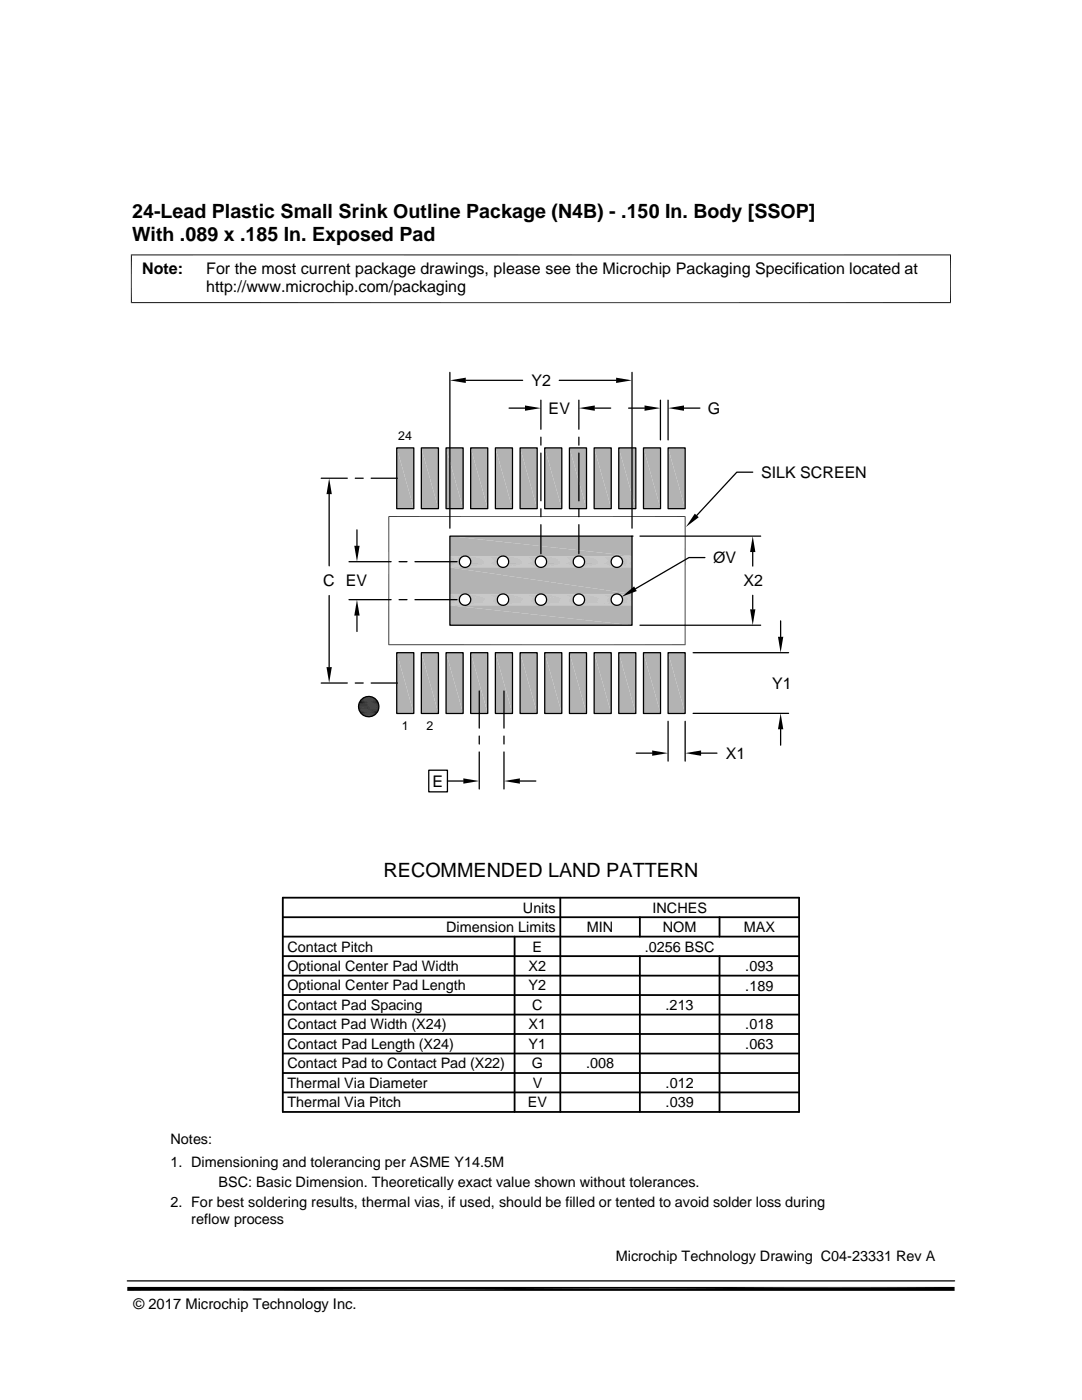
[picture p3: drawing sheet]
<svg xmlns="http://www.w3.org/2000/svg" width="216mm" height="279mm" viewBox="0 0 216 279" stroke-linecap="round" stroke-linejoin="round" font-family="sans-serif">
<g fill="#b3b3b3">
<path d="M89.8 107l36.3 4h-36.3z"/>
<path d="M89.8 107h36.3v4z"/>
</g>
<g fill="none" stroke="#b3b3b3" stroke-width=".2">
<path d="M89.8 111h2.9M89.8 111.1h2.7M89.8 111.1h2.5M89.8 111.3h2.3M89.8 111.4h2.1M92.9 111h7.4M93.1 111.1h7M93.3 111.1h6.6M93.5 111.3h6.2M93.6 111.4h5.9M93.8 111.6h5.6M100.5 111h7.3"/>
<path d="M100.7 111.1h6.9M100.9 111.1h6.5M101 111.3h6.3M101.2 111.4h5.9M101.3 111.6h5.7M108 111h7.4M108.2 111.1h7M108.4 111.1h6.6M108.6 111.3h6.2M108.8 111.4h5.9M108.9 111.6h5.7M115.6 111h7.4"/>
<path d="M115.8 111.1h7M116 111.1h6.6M116.2 111.3h6.2M116.4 111.4h5.8M116.5 111.6h5.6M123.2 111h2.9M123.4 111.1h2.7M123.6 111.1h2.5M123.8 111.3h2.3M123.9 111.4h2.2M124.1 111.6h2"/>
</g>
<path d="M89.8 111.5l1.9 .2h-1.9z" fill="#b3b3b3"/>
<path d="M89.8 111.6h2" fill="none" stroke="#b3b3b3" stroke-width=".2"/>
<g fill="#b3b3b3">
<path d="M124.1 111.7l2 .2h-1.9z"/>
<path d="M124.1 111.7h2v.2z"/>
</g>
<path d="M93.9 111.8h5.4M101.4 111.8h5.5M109 111.8h5.4M116.6 111.8h5.4" fill="none" stroke="#b3b3b3" stroke-width=".2"/>
<g fill="#b3b3b3">
<path d="M89.8 111.7l1.9 .2h-1.9z"/>
<path d="M89.8 111.7h1.9v.2z"/>
<path d="M124.2 111.9l1.9 .2h-1.9z"/>
<path d="M124.2 111.9h1.9v.2z"/>
</g>
<path d="M93.9 112h5.4M101.5 112h5.3M109.1 112h5.3M116.6 112h5.4" fill="none" stroke="#b3b3b3" stroke-width=".21"/>
<g fill="#b3b3b3">
<path d="M89.8 111.9l1.9 .2h-1.9z"/>
<path d="M89.8 111.9h1.9v.2z"/>
<path d="M124.2 112.1l1.9 .2h-1.9z"/>
<path d="M124.2 112.1h1.9v.2z"/>
</g>
<path d="M93.9 112.2h5.4M101.5 112.2h5.3M109.1 112.2h5.3M116.6 112.2h5.4" fill="none" stroke="#b3b3b3" stroke-width=".21"/>
<g fill="#b3b3b3">
<path d="M89.8 112.1l1.9 .2h-1.9z"/>
<path d="M89.8 112.1h1.9v.2z"/>
<path d="M124.2 112.3l1.9 .2h-2z"/>
<path d="M124.2 112.3h1.9v.2z"/>
</g>
<path d="M93.9 112.4h5.4M101.4 112.4h5.5M109 112.4h5.4M116.6 112.4h5.4" fill="none" stroke="#b3b3b3" stroke-width=".21"/>
<g fill="#b3b3b3">
<path d="M89.8 112.3l1.9 .2h-1.9z"/>
<path d="M89.8 112.3h1.9v.2z"/>
</g>
<path d="M124.1 112.6h2" fill="none" stroke="#b3b3b3" stroke-width=".2"/>
<path d="M124.1 112.5h2v.2z" fill="#b3b3b3"/>
<g fill="none" stroke="#b3b3b3" stroke-width=".2">
<path d="M89.8 112.6h2M89.8 112.8h2.1M89.8 112.9h2.3M89.8 113.1h2.5M89.8 113.2h2.7M89.8 113.2h2.9M92.9 113.2h7.4M93.1 113.2h7M93.3 113.1h6.6M93.5 112.9h6.2M93.6 112.8h5.9M93.8 112.6h5.6"/>
<path d="M100.5 113.2h7.3M100.7 113.2h6.9M100.9 113.1h6.5M101 112.9h6.3M101.2 112.8h5.9M101.3 112.6h5.7M108 113.2h7.4M108.2 113.2h7M108.4 113.1h6.6M108.6 112.9h6.2M108.8 112.8h5.9M108.9 112.6h5.7"/>
<path d="M115.6 113.2h7.4M115.8 113.2h7M116 113.1h6.6M116.2 112.9h6.2M116.4 112.8h5.8M116.5 112.6h5.6M123.2 113.2h2.9M123.4 113.2h2.7M123.6 113.1h2.5M123.8 112.9h2.3M123.9 112.8h2.2"/>
</g>
<g fill="#b3b3b3">
<path d="M89.8 113.2l36.3 5.3h-36.3z"/>
<path d="M89.8 113.2h36.3v5.3z"/>
</g>
<g fill="none" stroke="#b3b3b3" stroke-width=".2">
<path d="M89.8 118.6h2.9M89.8 118.6h2.7M89.8 118.7h2.5M89.8 118.8h2.3M89.8 119h2.1M92.9 118.6h7.4M93.1 118.6h7M93.3 118.7h6.6M93.5 118.8h6.2M93.6 119h5.9M93.8 119.2h5.6M100.5 118.6h7.3"/>
<path d="M100.7 118.6h6.9M100.9 118.7h6.5M101 118.8h6.3M101.2 119h5.9M101.3 119.2h5.7M108 118.6h7.4M108.2 118.6h7M108.4 118.7h6.6M108.6 118.8h6.2M108.8 119h5.9M108.9 119.2h5.7M115.6 118.6h7.4"/>
<path d="M115.8 118.6h7M116 118.7h6.6M116.2 118.8h6.2M116.4 119h5.8M116.5 119.2h5.6M123.2 118.6h2.9M123.4 118.6h2.7M123.6 118.7h2.5M123.8 118.8h2.3M123.9 119h2.2M124.1 119.2h2"/>
</g>
<path d="M89.8 119.1l1.9 .2h-1.9z" fill="#b3b3b3"/>
<path d="M89.8 119.2h2" fill="none" stroke="#b3b3b3" stroke-width=".2"/>
<g fill="#b3b3b3">
<path d="M124.1 119.3l2 .2h-1.9z"/>
<path d="M124.1 119.3h2v.2z"/>
</g>
<path d="M93.9 119.4h5.4M101.4 119.4h5.5M109 119.4h5.4M116.6 119.4h5.4" fill="none" stroke="#b3b3b3" stroke-width=".21"/>
<g fill="#b3b3b3">
<path d="M89.8 119.3l1.9 .2h-1.9z"/>
<path d="M89.8 119.3h1.9v.2z"/>
<path d="M124.2 119.5l1.9 .2h-1.9z"/>
<path d="M124.2 119.5h1.9v.2z"/>
</g>
<path d="M93.9 119.6h5.4M101.5 119.6h5.3M109.1 119.6h5.3M116.6 119.6h5.4" fill="none" stroke="#b3b3b3" stroke-width=".21"/>
<g fill="#b3b3b3">
<path d="M89.8 119.5l1.9 .2h-1.9z"/>
<path d="M89.8 119.5h1.9v.2z"/>
<path d="M124.2 119.7l1.9 .2h-1.9z"/>
<path d="M124.2 119.7h1.9v.2z"/>
</g>
<path d="M93.9 119.8h5.4M101.5 119.8h5.3M109.1 119.8h5.3M116.6 119.8h5.4" fill="none" stroke="#b3b3b3" stroke-width=".21"/>
<g fill="#b3b3b3">
<path d="M89.8 119.7l1.9 .2h-1.9z"/>
<path d="M89.8 119.7h1.9v.2z"/>
<path d="M124.2 119.9l1.9 .2h-2z"/>
<path d="M124.2 119.9h1.9v.2z"/>
</g>
<path d="M93.9 120h5.4M101.4 120h5.5M109 120h5.4M116.6 120h5.4" fill="none" stroke="#b3b3b3" stroke-width=".2"/>
<g fill="#b3b3b3">
<path d="M89.8 119.9l1.9 .2h-1.9z"/>
<path d="M89.8 119.9h1.9v.2z"/>
</g>
<path d="M124.1 120.2h2" fill="none" stroke="#b3b3b3" stroke-width=".2"/>
<path d="M124.1 120.1h2v.2z" fill="#b3b3b3"/>
<g fill="none" stroke="#b3b3b3" stroke-width=".2">
<path d="M89.8 120.2h2M89.8 120.4h2.1M89.8 120.5h2.3M89.8 120.6h2.5M89.8 120.7h2.7M89.8 120.8h2.9M92.9 120.8h7.4M93.1 120.7h7M93.3 120.6h6.6M93.5 120.5h6.2M93.6 120.4h5.9M93.8 120.2h5.6"/>
<path d="M100.5 120.8h7.3M100.7 120.7h6.9M100.9 120.6h6.5M101 120.5h6.3M101.2 120.4h5.9M101.3 120.2h5.7M108 120.8h7.4M108.2 120.7h7M108.4 120.6h6.6M108.6 120.5h6.2M108.8 120.4h5.9M108.9 120.2h5.7"/>
<path d="M115.6 120.8h7.4M115.8 120.7h7M116 120.6h6.6M116.2 120.5h6.2M116.4 120.4h5.8M116.5 120.2h5.6M123.2 120.8h2.9M123.4 120.7h2.7M123.6 120.6h2.5M123.8 120.5h2.3M123.9 120.4h2.2"/>
</g>
<g fill="#b3b3b3">
<path d="M89.8 120.8l36.3 4h-36.3z"/>
<path d="M89.8 120.8h36.3v4z"/>
<path d="M133.3 89.4l3.4 12.1h-3.4z"/>
<path d="M133.3 89.4h3.4v12.1z"/>
<path d="M128.4 89.4l3.4 12.1h-3.4z"/>
<path d="M128.4 89.4h3.4v12.1z"/>
<path d="M123.5 89.4l3.4 12.1h-3.4z"/>
<path d="M123.5 89.4h3.4v12.1z"/>
<path d="M118.6 89.4l3.4 12.1h-3.4z"/>
<path d="M118.6 89.4h3.4v12.1z"/>
<path d="M113.6 89.4l3.4 12.1h-3.4z"/>
<path d="M113.6 89.4h3.4v12.1z"/>
<path d="M108.7 89.4l3.4 12.1h-3.4z"/>
<path d="M108.7 89.4h3.4v12.1z"/>
<path d="M103.8 89.4l3.4 12.1h-3.4z"/>
<path d="M103.8 89.4h3.4v12.1z"/>
<path d="M98.8 89.4l3.5 12.1h-3.5z"/>
<path d="M98.8 89.4h3.5v12.1z"/>
<path d="M93.9 89.4l3.4 12.1h-3.4z"/>
<path d="M93.9 89.4h3.4v12.1z"/>
<path d="M89 89.4l3.4 12.1h-3.4z"/>
<path d="M89 89.4h3.4v12.1z"/>
<path d="M84.1 89.4l3.4 12.1h-3.4z"/>
<path d="M84.1 89.4h3.4v12.1z"/>
<path d="M79.2 89.4l3.4 12.1h-3.4z"/>
<path d="M79.2 89.4h3.4v12.1z"/>
<path d="M133.3 130.3l3.4 12.1h-3.4z"/>
<path d="M133.3 130.3h3.4v12.1z"/>
<path d="M128.4 130.3l3.4 12.1h-3.4z"/>
<path d="M128.4 130.3h3.4v12.1z"/>
<path d="M123.5 130.3l3.4 12.1h-3.4z"/>
<path d="M123.5 130.3h3.4v12.1z"/>
<path d="M118.6 130.3l3.4 12.1h-3.4z"/>
<path d="M118.6 130.3h3.4v12.1z"/>
<path d="M113.6 130.3l3.4 12.1h-3.4z"/>
<path d="M113.6 130.3h3.4v12.1z"/>
<path d="M108.7 130.3l3.4 12.1h-3.4z"/>
<path d="M108.7 130.3h3.4v12.1z"/>
<path d="M103.8 130.3l3.4 12.1h-3.4z"/>
<path d="M103.8 130.3h3.4v12.1z"/>
<path d="M98.8 130.3l3.5 12.1h-3.5z"/>
<path d="M98.8 130.3h3.5v12.1z"/>
<path d="M93.9 130.3l3.4 12.1h-3.4z"/>
<path d="M93.9 130.3h3.4v12.1z"/>
<path d="M89 130.3l3.4 12.1h-3.4z"/>
<path d="M89 130.3h3.4v12.1z"/>
<path d="M84.1 130.3l3.4 12.1h-3.4z"/>
<path d="M84.1 130.3h3.4v12.1z"/>
<path d="M79.2 130.3l3.4 12.1h-3.4z"/>
<path d="M79.2 130.3h3.4v12.1z"/>
</g>
<g fill="none" stroke="#000" stroke-width=".25">
<path d="M89.8 74.3v31.1M92.9 75.9h11.4M107.9 79.9v5.8M111.6 75.9h11.3M115.5 79.9v5.8M126.1 74.3v31.1M131.8 79.9v7.9M133.3 79.9v7.9M64.1 95.4h5.2M65.7 98.6v14.3M70.9 95.4h1.6M74.1 95.4h5.2"/>
<path d="M79.2 89.4h3.4v12.1h-3.4zM84.1 89.4h3.4v12.1h-3.4zM89 89.4h3.4v12.1h-3.4zM93.9 89.4h3.4v12.1h-3.4zM98.8 89.4h3.5v12.1h-3.5zM101.6 81.4h3.2M103.8 89.4h3.4v12.1h-3.4zM107.9 87.2v1.6M107.9 90.4v9.5M108.7 89.4h3.4v12.1h-3.4zM113.6 89.4h3.4v12.1h-3.4zM115.5 87.2v1.6"/>
<path d="M115.5 90.4v9.5M118.6 89.4h3.4v12.1h-3.4zM118.7 81.4h3.2M123.5 89.4h3.4v12.1h-3.4zM125.4 81.4h3.2M128.4 89.4h3.4v12.1h-3.4zM133.3 89.4h3.4v12.1h-3.4zM136.5 81.4h3.2M150.2 94.2h-3.2l-8 8.7M65.7 118.9v14.2M69.6 112.1h8.4M69.6 119.7h8.4"/>
<path d="M71.2 105.7v3.2M79.6 112.1h1.6M79.6 119.7h1.6M82.8 112.1h8.4M82.8 119.7h8.4M89.8 107h36.3v17.8h-36.3zM107.9 101.5v1.6M107.9 104.7v5.8M115.5 101.5v1.6M115.5 104.7v5.8M126.1 107h.1M127.7 107h24.1"/>
<path d="M140.7 111.3h-3.2l-10.7 6.2M150.2 110.2v2.8M150.2 118.8v2.8M64.1 136.3h5.2M70.9 136.3h1.6M71.2 122.9v3.1M74.1 136.3h5.2M79.2 130.3h3.4v12.1h-3.4zM84.1 130.3h3.4v12.1h-3.4zM89 130.3h3.4v12.1h-3.4zM93.9 130.3h3.4v12.1h-3.4zM95.6 137.9v7.4"/>
<path d="M98.8 130.3h3.5v12.1h-3.5zM100.6 137.9v7.4M103.8 130.3h3.4v12.1h-3.4zM108.7 130.3h3.4v12.1h-3.4zM113.6 130.3h3.4v12.1h-3.4zM118.6 130.3h3.4v12.1h-3.4zM123.5 130.3h3.4v12.1h-3.4zM127.7 124.8h24.1M128.4 130.3h3.4v12.1h-3.4zM133.3 130.3h3.4v12.1h-3.4zM138.3 130.3h19.1M155.8 123.9v3.2"/>
<path d="M85.6 153.7h3.7v4.3h-3.7zM89.3 155.9h3.2M95.6 146.9v1.6M95.6 150.1v7.4M100.6 146.9v1.6M100.6 150.1v7.4M103.7 155.9h3.2M127 150.3h3.1M133.3 144v7.9M136.7 144v7.9M138.3 142.4h19.1M139.9 150.3h3.2"/>
<path d="M155.8 145.5v3.2M25.4 255.6h165.1"/>
<circle cx="92.8" cy="112.1" r="1.14"/>
<circle cx="92.8" cy="119.7" r="1.14"/>
<circle cx="100.4" cy="112.1" r="1.13"/>
<circle cx="100.4" cy="119.7" r="1.13"/>
<circle cx="107.9" cy="112.1" r="1.13"/>
<circle cx="107.9" cy="119.7" r="1.13"/>
<circle cx="115.5" cy="112.1" r="1.14"/>
<circle cx="115.5" cy="119.7" r="1.14"/>
<circle cx="123.1" cy="112.1" r="1.14"/>
<circle cx="123.1" cy="119.7" r="1.14"/>
<circle cx="73.6" cy="141" r="2.03"/>
</g>
<g fill="none" stroke="#000" stroke-width=".36">
<path d="M56.4 179.2h103v42.7h-103zM111.8 179.2v42.7M56.4 183h103M56.4 186.9h103M56.4 194.7h103M56.4 190.8h103M56.4 198.6h103M102.7 186.9v35M127.7 183v3.9M127.7 190.8v31.1M143.6 183v3.9M143.6 190.8v31.1"/>
<path d="M56.4 202.5h103M56.4 206.4h103M56.4 214.1h103M56.4 210.2h103M56.4 218h103"/>
</g>
<g fill="none" stroke="#000" stroke-width=".2">
<path d="M26.1 50.9h163.7M26.2 50.8v9.7M189.7 50.8v9.7M26.1 60.4h163.7M77.5 103.1h59.3M77.6 103v25.8M136.7 103v25.8M71.8 140h3.6M71.9 139.8h3.4M72 139.7h3.2M72.1 139.6h2.9M72.2 139.4h2.7"/>
<path d="M72.4 139.3h2.4M72.6 139.2h2M77.5 128.7h59.3M71.5 140.7h4.1M71.5 140.9h4.1M71.5 141.1h4.1M71.6 140.5h4M71.6 141.5h4M71.6 141.7h3.9M71.6 140.4h3.9M71.7 141.9h3.8M71.7 140.2h3.8"/>
<path d="M71.8 142h3.6M71.9 142.2h3.4M72 142.4h3.2M72.1 142.5h2.9M72.2 142.6h2.7M72.4 142.7h2.4M72.6 142.8h2"/>
</g>
<g fill="#000">
<path d="M89.8 75.9l3.1-.5v1zM122.9 75.4l3.2 .5-3.2 .5zM65.7 95.4l.5 3.2h-1zM104.8 80.9l3.1 .5-3.1 .6zM115.5 81.4l3.2-.5v1.1zM128.6 80.9l3.2 .5-3.2 .6zM133.3 81.4l3.2-.5v1.1zM70.7 108.9h1.1l-.6 3.2zM124.1 119.1l2.4-2.1 .6 1zM138.6 102.5l.8 .7-2.5 2zM150.2 107l.5 3.2h-1zM65.2 133.1h1l-.5 3.2z"/>
<path d="M71.2 119.7l.6 3.2h-1.1zM72.7 139.2l1.9 .1zM72.7 139.2h1.7zM72.9 139.1l1.5 .1zM72.9 139.1h1.3zM73.1 139l1.1 .1zM73.1 139h1zM73.3 139h.8zM73.3 139h.5zM149.7 121.6h1l-.5 3.2zM155.2 127.1h1.1l-.5 3.2zM72.6 142.8l1.8 .1z"/>
<path d="M72.7 142.9h1.5zM72.7 142.9h1.7zM72.9 142.9l1.2 .1zM72.9 142.9h1.3zM73.1 143h.7zM73.1 143h1zM73.3 143h.5zM92.5 155.3l3.1 .6-3.1 .5zM100.6 155.9l3.1-.6v1.1zM130.1 149.8l3.2 .5-3.2 .5zM136.7 150.3l3.2-.5v1zM155.8 142.4l.5 3.1h-1.1z"/>
<path d="M25.4 256.8h165.1l-165.1 .8zM25.4 257.6l165.1-.8v.8z"/>
</g>
<path d="M71.5 141.3h4.1" fill="none" stroke="#000" stroke-width=".21"/>
<g font-size="3.9">
<text x="26.4" y="43.5">24-Lead Plastic Small Srink Outline Package (N4B) - .150 In. Body [SSOP]</text>
<text x="26.4" y="48">With .089 x .185 In. Exposed Pad</text>
<text x="76.5" y="175">RECOMMENDED LAND PATTERN</text>
</g>
<g font-size="3.2">
<text x="28.4" y="54.6">Note:</text>
<text x="41.1" y="58.3">http://www.microchip.com/packaging</text>
<text x="41.1" y="54.6">For the most current package drawings, please see the Microchip Packaging Specification located at</text>
<text x="106.1" y="77">Y2</text>
<text x="109.5" y="82.6">EV</text>
<text x="141.3" y="82.6">G</text>
<text x="151.8" y="95.4">SILK SCREEN</text>
<text x="142.3" y="112.4">ØV</text>
<text x="64.5" y="117">C EV</text>
<text x="148.3" y="117">X2</text>
<text x="154.1" y="137.5">Y1</text>
<text x="144.8" y="151.4">X1</text>
<text x="86.3" y="157">E</text>
</g>
<g font-size="2.9">
<text x="104.3" y="182.1">Units</text>
<text x="130.2" y="182.1">INCHES</text>
<text x="57.3" y="189.9">Contact Pitch</text>
<text x="89" y="186">Dimension Limits</text>
<text x="106.3" y="189.9">E</text>
<text x="117.1" y="186">MIN</text>
<text x="128.7" y="189.9">.0256 BSC</text>
<text x="132.3" y="186">NOM</text>
<text x="148.4" y="186">MAX</text>
<text x="57.3" y="193.8">Optional Center Pad Width</text>
<text x="57.3" y="197.7">Optional Center Pad Length</text>
<text x="105.5" y="197.7">Y2</text>
<text x="105.5" y="193.8">X2</text>
<text x="148.7" y="197.7">.189</text>
<text x="148.7" y="193.8">.093</text>
<text x="57.3" y="201.6">Contact Pad Spacing</text>
<text x="106.2" y="201.6">C</text>
<text x="132.8" y="201.6">.213</text>
<text x="57.3" y="209.3">Contact Pad Length (X24)</text>
<text x="57.3" y="205.4">Contact Pad Width (X24)</text>
<text x="105.5" y="209.3">Y1</text>
<text x="105.5" y="205.4">X1</text>
<text x="148.7" y="209.3">.063</text>
<text x="148.7" y="205.4">.018</text>
<text x="57.3" y="213.2">Contact Pad to Contact Pad (X22)</text>
<text x="106.1" y="213.2">G</text>
<text x="116.9" y="213.2">.008</text>
<text x="57.3" y="217.1">Thermal Via Diameter</text>
<text x="57.3" y="221">Thermal Via Pitch</text>
<text x="105.3" y="221">EV</text>
<text x="106.3" y="217.1">V</text>
<text x="132.8" y="217.1">.012</text>
<text x="132.8" y="221">.039</text>
<text x="34" y="228.3">Notes:</text>
<text x="34" y="232.9">1. Dimensioning and tolerancing per ASME Y14.5M</text>
<text x="43.6" y="236.9">BSC: Basic Dimension. Theoretically exact value shown without tolerances.</text>
<text x="34" y="241">2. For best soldering results, thermal vias, if used, should be filled or tented to avoid solder loss during</text>
<text x="38.1" y="244.3">reflow process</text>
<text x="122.9" y="251.7">Microchip Technology Drawing C04-23331 Rev A</text>
<text x="26.6" y="261.3">© 2017 Microchip Technology Inc.</text>
</g>
<g font-size="2.5">
<text x="79.5" y="87.8">24</text>
<text x="80.2" y="145.7">1</text>
<text x="85.1" y="145.7">2</text>
</g>
</svg>
